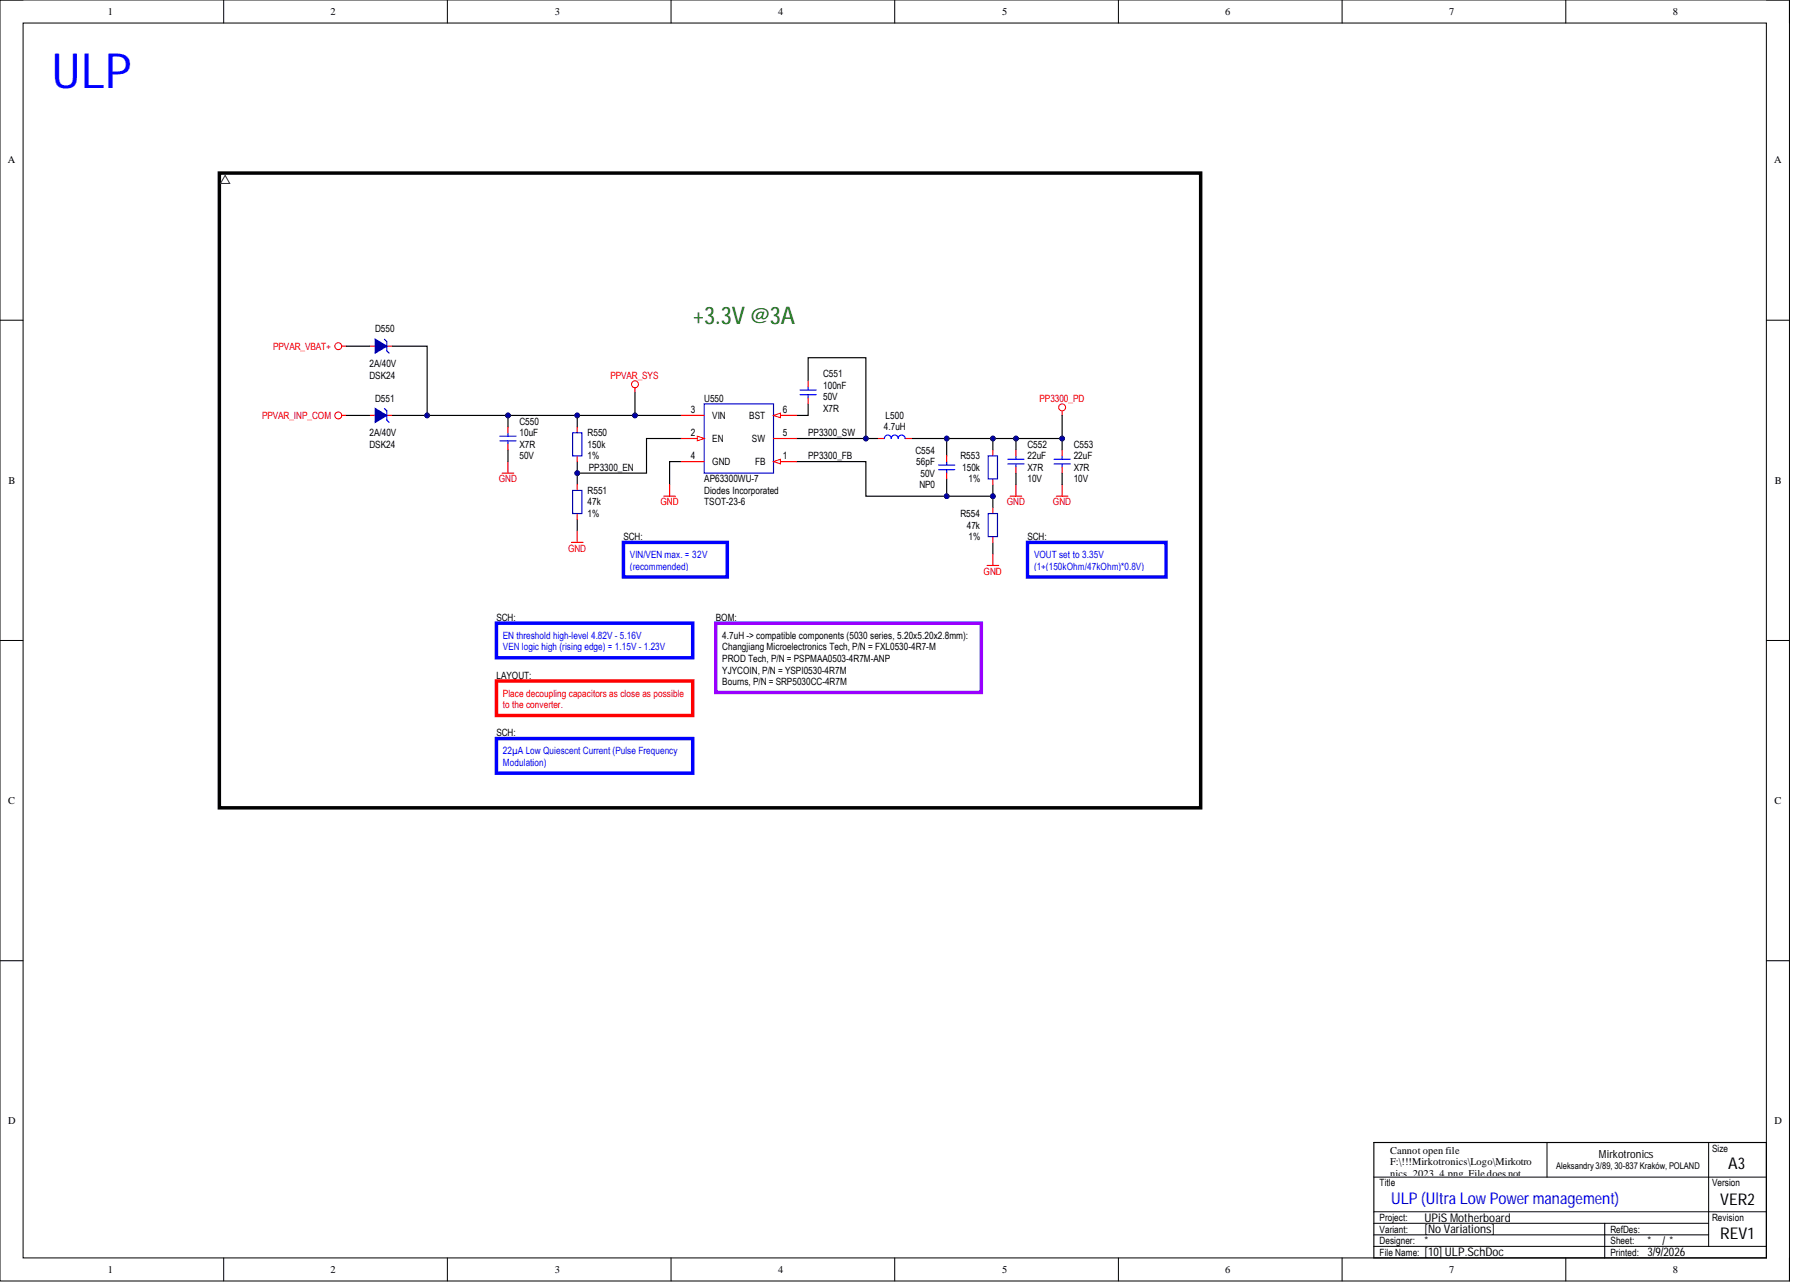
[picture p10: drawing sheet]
<svg xmlns="http://www.w3.org/2000/svg" width="393mm" height="282mm" viewBox="0 0 393 282" stroke-linecap="round" stroke-linejoin="round" font-family="sans-serif">
<g fill="none" stroke="#000" stroke-width=".22">
<path d="M0 0h392.6v281h-392.6zM0 0h5.1M49.1 0v5.1M98.1 0v5.1M147.2 0v5.1M196.3 0v5.1M245.4 0v5.1M294.4 0v5.1M343.5 0v5.1M387.5 0h5.1v5.1M5.1 5.1h382.4v270.8h-382.4zM0 70.2h5.1"/>
<path d="M387.5 70.2h5.1M0 140.5h5.1M387.5 140.5h5.1M0 210.7h5.1M387.5 210.7h5.1M301.4 258.2h86.1M339.4 250.6v7.6M374.8 250.6v22.8M49.1 275.9v5.1M98.1 275.9v5.1M147.2 275.9v5.1M196.3 275.9v5.1"/>
<path d="M245.4 275.9v5.1M294.4 275.9v5.1M301.4 268.3h73.4M301.4 270.9h73.4M301.4 265.8h86.1M301.4 273.4h86.1M343.5 275.9v5.1M352 268.3v7.6M392.6 275.9v5.1"/>
</g>
<path d="M177.3 88.6v2.5h-2.5M177.3 83.5v-5h12.7v17.7h-15.2M149.4 101.3h-2.5v5M301.4 250.6h86.1v25.3h-86.1z" fill="none" stroke="#000" stroke-width=".25"/>
<circle cx="233" cy="89.4" r=".76" fill="none" stroke="#f00" stroke-width=".22"/>
<path d="M233 90.1v1" fill="none" stroke="#f00" stroke-width=".25"/>
<path d="M48.1 38h215.3v139.2h-215.3z" fill="none" stroke="#000" stroke-width=".76"/>
<path d="M49.4 38.5l1 1.7h-2z" fill="none" stroke="#333" stroke-width=".22"/>
<circle cx="190" cy="96.2" r=".51" fill="#000080"/>
<circle cx="190" cy="96.2" r=".51" fill="none" stroke="#000080" stroke-width=".22"/>
<path d="M222.9 100v.7M233 100v.7M221.1 100.7h3.6M221.1 101.8h3.6M222.9 101.8v.7M231.2 100.7h3.6M231.2 101.8h3.6M233 101.8v.7" fill="none" stroke="#00c" stroke-width=".25"/>
<path d="M192.5 96.2h1.5M198.6 96.2h1.5M222.9 98.7v1.3M233 98.7v1.3M222.9 102.5v1.3M233 102.5v1.3" fill="none" stroke="#f00" stroke-width=".25"/>
<path d="M194 96.2a.76 .76 0 0 1 .8-.8 .76 .76 0 0 1 .7 .8 .76 .76 0 0 1 .8-.8 .76 .76 0 0 1 .7 .8 .76 .76 0 0 1 .8-.8 .76 .76 0 0 1 .8 .8" fill="none" stroke="#00f" stroke-width=".25"/>
<path d="M174.8 101.3h15.2v7.5h17.7" fill="none" stroke="#000" stroke-width=".25"/>
<circle cx="207.7" cy="108.8" r=".51" fill="#000080"/>
<circle cx="207.7" cy="108.8" r=".51" fill="none" stroke="#000080" stroke-width=".22"/>
<path d="M190 96.2h2.5" fill="none" stroke="#000" stroke-width=".25"/>
<circle cx="190" cy="96.2" r=".51" fill="#000080"/>
<circle cx="190" cy="96.2" r=".51" fill="none" stroke="#000080" stroke-width=".22"/>
<path d="M222.9 96.2h10.1v2.5" fill="none" stroke="#000" stroke-width=".25"/>
<circle cx="222.9" cy="96.2" r=".51" fill="#000080"/>
<circle cx="222.9" cy="96.2" r=".51" fill="none" stroke="#000080" stroke-width=".22"/>
<circle cx="233" cy="96.2" r=".51" fill="#000080"/>
<circle cx="233" cy="96.2" r=".51" fill="none" stroke="#000080" stroke-width=".22"/>
<path d="M233 91.1v5.1" fill="none" stroke="#000" stroke-width=".25"/>
<circle cx="233" cy="96.2" r=".51" fill="#000080"/>
<circle cx="233" cy="96.2" r=".51" fill="none" stroke="#000080" stroke-width=".22"/>
<path d="M111.4 93.7v1.2M111.4 97.5v1.2M145.6 108.8h2.6M146.9 106.3v2.5M221.6 108.8h2.5M222.9 106.3v2.5M231.7 108.8h2.6M233 106.3v2.5" fill="none" stroke="#f00" stroke-width=".25"/>
<path d="M149.4 91.1h-38v2.6M222.9 103.8v2.5M233 103.8v2.5" fill="none" stroke="#000" stroke-width=".25"/>
<path d="M109.7 95.7h3.5M109.7 96.7h3.5M111.4 94.9v.8M111.4 96.7v.8" fill="none" stroke="#00c" stroke-width=".25"/>
<circle cx="139.3" cy="91.1" r=".51" fill="#000080"/>
<circle cx="139.3" cy="91.1" r=".51" fill="none" stroke="#000080" stroke-width=".22"/>
<circle cx="126.6" cy="91.1" r=".51" fill="#000080"/>
<circle cx="126.6" cy="91.1" r=".51" fill="none" stroke="#000080" stroke-width=".22"/>
<circle cx="111.4" cy="91.1" r=".51" fill="#000080"/>
<circle cx="111.4" cy="91.1" r=".51" fill="none" stroke="#000080" stroke-width=".22"/>
<path d="M110.2 103.8h2.5M111.4 101.3v2.5" fill="none" stroke="#f00" stroke-width=".25"/>
<path d="M111.4 98.7v2.6M139.3 86.1v5" fill="none" stroke="#000" stroke-width=".25"/>
<circle cx="139.3" cy="91.1" r=".51" fill="#000080"/>
<circle cx="139.3" cy="91.1" r=".51" fill="none" stroke="#000080" stroke-width=".22"/>
<circle cx="139.3" cy="84.3" r=".76" fill="none" stroke="#f00" stroke-width=".22"/>
<path d="M139.3 85.1v1" fill="none" stroke="#f00" stroke-width=".25"/>
<path d="M157 136.7h58.3v15.2h-58.3z" fill-rule="evenodd" fill="#fff"/>
<path d="M157 136.7h58.3v15.2h-58.3z" fill="none" stroke="#90f" stroke-width=".76"/>
<path d="M136.8 119h22.8v7.6h-22.8z" fill-rule="evenodd" fill="#fff"/>
<path d="M136.8 119h22.8v7.6h-22.8z" fill="none" stroke="#00f" stroke-width=".76"/>
<path d="M108.9 136.7h43.1v7.6h-43.1z" fill-rule="evenodd" fill="#fff"/>
<path d="M108.9 136.7h43.1v7.6h-43.1z" fill="none" stroke="#00f" stroke-width=".76"/>
<path d="M126.6 91.1v2.6" fill="none" stroke="#000" stroke-width=".25"/>
<circle cx="126.6" cy="91.1" r=".51" fill="#000080"/>
<circle cx="126.6" cy="91.1" r=".51" fill="none" stroke="#000080" stroke-width=".22"/>
<path d="M126.6 101.3v5" fill="none" stroke="#000" stroke-width=".25"/>
<circle cx="126.6" cy="103.8" r=".51" fill="#000080"/>
<circle cx="126.6" cy="103.8" r=".51" fill="none" stroke="#000080" stroke-width=".22"/>
<path d="M149.4 96.2h-7.6v7.6h-15.2M126.6 113.9v2.5" fill="none" stroke="#000" stroke-width=".25"/>
<path d="M125.4 119h2.5M126.6 116.4v2.6" fill="none" stroke="#f00" stroke-width=".25"/>
<circle cx="126.6" cy="103.8" r=".51" fill="#000080"/>
<circle cx="126.6" cy="103.8" r=".51" fill="none" stroke="#000080" stroke-width=".22"/>
<path d="M108.9 149.4h43.1v7.5h-43.1z" fill-rule="evenodd" fill="#fff"/>
<path d="M108.9 149.4h43.1v7.5h-43.1z" fill="none" stroke="#f00" stroke-width=".76"/>
<path d="M154.5 88.6h15.2v15.2h-15.2z" fill-rule="evenodd" fill="#fff"/>
<path d="M154.5 88.6h15.2v15.2h-15.2z" fill="none" stroke="#00c" stroke-width=".25"/>
<path d="M149.4 91.1h5.1M149.4 96.2h5.1" fill="none" stroke="#f00" stroke-width=".25"/>
<path d="M153 95.7l1.5 .5-1.5 .5z" fill="#f8fcff"/>
<path d="M153 95.7l1.5 .5-1.5 .5z" fill="none" stroke="#f00" stroke-width=".22"/>
<path d="M149.4 101.3h5.1M169.7 101.3h5.1" fill="none" stroke="#f00" stroke-width=".25"/>
<path d="M169.7 101.3l1.5-.6v1.1z" fill="#f8fcff"/>
<path d="M169.7 101.3l1.5-.6v1.1z" fill="none" stroke="#f00" stroke-width=".22"/>
<path d="M169.7 96.2h5.1M169.7 91.1h5.1" fill="none" stroke="#f00" stroke-width=".25"/>
<path d="M169.7 91.1l1.5-.5v1z" fill="#f8fcff"/>
<path d="M169.7 91.1l1.5-.5v1z" fill="none" stroke="#f00" stroke-width=".22"/>
<path d="M225.4 119h30.4v7.6h-30.4z" fill-rule="evenodd" fill="#fff"/>
<path d="M225.4 119h30.4v7.6h-30.4z" fill="none" stroke="#00f" stroke-width=".76"/>
<path d="M217.8 106.3v5.1" fill="none" stroke="#000" stroke-width=".25"/>
<circle cx="217.8" cy="108.8" r=".51" fill="#000080"/>
<circle cx="217.8" cy="108.8" r=".51" fill="none" stroke="#000080" stroke-width=".22"/>
<path d="M217.8 96.2v2.5" fill="none" stroke="#000" stroke-width=".25"/>
<circle cx="217.8" cy="96.2" r=".51" fill="#000080"/>
<circle cx="217.8" cy="96.2" r=".51" fill="none" stroke="#000080" stroke-width=".22"/>
<path d="M207.7 96.2v3.8" fill="none" stroke="#000" stroke-width=".25"/>
<circle cx="207.7" cy="96.2" r=".51" fill="#000080"/>
<circle cx="207.7" cy="96.2" r=".51" fill="none" stroke="#000080" stroke-width=".22"/>
<path d="M207.7 105.1v3.7h10.1" fill="none" stroke="#000" stroke-width=".25"/>
<circle cx="207.7" cy="108.8" r=".51" fill="#000080"/>
<circle cx="207.7" cy="108.8" r=".51" fill="none" stroke="#000080" stroke-width=".22"/>
<circle cx="217.8" cy="108.8" r=".51" fill="#000080"/>
<circle cx="217.8" cy="108.8" r=".51" fill="none" stroke="#000080" stroke-width=".22"/>
<path d="M217.8 119v2.5" fill="none" stroke="#000" stroke-width=".25"/>
<path d="M216.5 124h2.6M217.8 121.5v2.5" fill="none" stroke="#f00" stroke-width=".25"/>
<path d="M108.9 162h43.1v7.6h-43.1z" fill-rule="evenodd" fill="#fff"/>
<path d="M108.9 162h43.1v7.6h-43.1z" fill="none" stroke="#00f" stroke-width=".76"/>
<path d="M177.3 83.5v1.3M177.3 87.3v1.3M207.7 100v1.3M217.8 98.7v1.3M207.7 103.8v1.3M217.8 105.1v1.2" fill="none" stroke="#f00" stroke-width=".25"/>
<path d="M175.5 86.6h3.6M175.5 85.6h3.6M177.3 84.8v.8M177.3 86.6v.7M216.8 100h2v5.1h-2zM205.9 102h3.6M205.9 103h3.6M207.7 101.3v.7M207.7 103v.8" fill="none" stroke="#00c" stroke-width=".25"/>
<path d="M200.1 96.2h22.8v2.5" fill="none" stroke="#000" stroke-width=".25"/>
<circle cx="222.9" cy="96.2" r=".51" fill="#000080"/>
<circle cx="222.9" cy="96.2" r=".51" fill="none" stroke="#000080" stroke-width=".22"/>
<circle cx="217.8" cy="96.2" r=".51" fill="#000080"/>
<circle cx="217.8" cy="96.2" r=".51" fill="none" stroke="#000080" stroke-width=".22"/>
<circle cx="207.7" cy="96.2" r=".51" fill="#000080"/>
<circle cx="207.7" cy="96.2" r=".51" fill="none" stroke="#000080" stroke-width=".22"/>
<path d="M75 75.9h1M81 75.9h1.3M84.8 75.9h1.3M75 91.1h1M126.6 93.7v1.2M126.6 100v1.3M126.6 106.3v1.3M126.6 112.6v1.3M217.8 111.4v1.2M217.8 117.7v1.3" fill="none" stroke="#f00" stroke-width=".25"/>
<path d="M84.3 74.4l.5 .5v2.1l.6 .5M125.6 94.9h2v5.1h-2zM125.6 107.6h2v5h-2zM216.8 112.6h2v5.1h-2z" fill="none" stroke="#00c" stroke-width=".25"/>
<g fill="none" stroke="#f00" stroke-width=".22">
<circle cx="74.2" cy="75.9" r=".76"/>
<circle cx="74.2" cy="91.1" r=".76"/>
</g>
<path d="M82.3 74.4l2.5 1.5-2.5 1.6z" fill-rule="evenodd" fill="#00c"/>
<path d="M82.3 74.4l2.5 1.5-2.5 1.6zM84.3 89.6l.5 .5v2l.6 .5" fill="none" stroke="#00c" stroke-width=".25"/>
<path d="M81 91.1h1.3M84.8 91.1h1.3" fill="none" stroke="#f00" stroke-width=".25"/>
<path d="M82.3 89.6l2.5 1.5-2.5 1.5z" fill-rule="evenodd" fill="#00c"/>
<path d="M82.3 89.6l2.5 1.5-2.5 1.5z" fill="none" stroke="#00c" stroke-width=".25"/>
<path d="M76 75.9h5M86.1 75.9h7.6v15.2h-7.6M76 91.1h5" fill="none" stroke="#000" stroke-width=".25"/>
<circle cx="93.7" cy="91.1" r=".51" fill="#000080"/>
<circle cx="93.7" cy="91.1" r=".51" fill="none" stroke="#000080" stroke-width=".22"/>
<path d="M93.7 91.1h17.7" fill="none" stroke="#000" stroke-width=".25"/>
<circle cx="93.7" cy="91.1" r=".51" fill="#000080"/>
<circle cx="93.7" cy="91.1" r=".51" fill="none" stroke="#000080" stroke-width=".22"/>
<circle cx="111.4" cy="91.1" r=".51" fill="#000080"/>
<circle cx="111.4" cy="91.1" r=".51" fill="none" stroke="#000080" stroke-width=".22"/>
<text font-size="10.6" fill="#00f" x="11.4" y="19.2">ULP</text>
<text font-size="5.3" fill="#060" x="152" y="71">+3.3V @3A</text>
<g font-size="3.5">
<text x="379.1" y="256.4">A3</text>
<text x="377.4" y="264.3">VER2</text>
<text x="377.4" y="271.9">REV1</text>
</g>
<text font-size="3.5" fill="#00c" x="305.2" y="264">ULP (Ultra LowPowermanagement)</text>
<g font-size="2.6">
<text x="312.5" y="268">UPiS Motherboard</text>
<text x="312.5" y="275.6">[10] ULP.SchDoc</text>
<text x="312.5" y="270.5">[No Variations]</text>
<text x="312.5" y="273.1">*</text>
<text x="361.4" y="275.6">3/9/2026</text>
<text x="361.4" y="273.1">*</text>
<text x="364.7" y="273.1">/*</text>
</g>
<text font-size="2.4" x="350.8" y="253.9">Mirkotronics</text>
<g font-size="2.3">
<text x="23.6" y="3.3">1</text>
<text x="72.5" y="3.3">2</text>
<text x="121.7" y="3.3">3</text>
<text x="170.7" y="3.3">4</text>
<text x="219.8" y="3.3">5</text>
<text x="268.8" y="3.3">6</text>
<text x="317.9" y="3.3">7</text>
<text x="367" y="3.3">8</text>
<text x="1.7" y="35.9">A</text>
<text x="389.2" y="35.9">A</text>
<text x="1.9" y="106.1">B</text>
<text x="389.4" y="106.1">B</text>
<text x="1.8" y="176.4">C</text>
<text x="389.3" y="176.4">C</text>
<text x="1.8" y="246.6">D</text>
<text x="389.3" y="246.6">D</text>
<text x="304.9" y="253.1">Cannot open file</text>
<text x="304.9" y="255.6">F:\!!!Mirkotronics\Logo\Mirkotro</text>
<text x="304.9" y="258.1">nics_2023_4.png. File does not</text>
<text x="23.6" y="279.2">1</text>
<text x="72.5" y="279.2">2</text>
<text x="121.7" y="279.2">3</text>
<text x="170.7" y="279.2">4</text>
<text x="219.8" y="279.2">5</text>
<text x="268.8" y="279.2">6</text>
<text x="317.9" y="279.2">7</text>
<text x="367" y="279.2">8</text>
</g>
<g font-size="2.2" fill="#f00">
<text x="59.9" y="76.7">PPVAR_VBAT+</text>
<text x="133.9" y="83">PPVAR_SYS</text>
<text x="228" y="88.1">PP3300_PD</text>
<text x="57.5" y="91.9">PPVAR_INP_COM</text>
<text x="109.4" y="105.8">GND</text>
<text x="144.9" y="110.9">GND</text>
<text x="220.9" y="110.9">GND</text>
<text x="231" y="110.9">GND</text>
<text x="124.6" y="121">GND</text>
<text x="215.8" y="126.1">GND</text>
<text x="110.3" y="152.8">Place decoupling capacitors as close as possible</text>
<text x="110.3" y="155.3">to the converter.</text>
</g>
<g font-size="2.2">
<text x="82.3" y="72.9">D550</text>
<text x="81" y="83">DSK24</text>
<text x="81" y="80.5">2A/40V</text>
<text x="180.6" y="82.8">C551</text>
<text x="82.3" y="88.1">D551</text>
<text x="154.5" y="88.1">U550</text>
<text x="180.6" y="87.8">50V</text>
<text x="180.6" y="85.3">100nF</text>
<text x="81" y="95.7">2A/40V</text>
<text x="114" y="95.7">10uF</text>
<text x="114" y="93.2">C550</text>
<text x="128.9" y="95.7">R550</text>
<text x="151.5" y="90.6">3</text>
<text x="151.5" y="95.7">2</text>
<text x="156.3" y="91.9">VIN</text>
<text x="164.4" y="91.9">BST</text>
<text x="171.7" y="95.7">5</text>
<text x="171.7" y="90.6">6</text>
<text x="177.3" y="95.7">PP3300_SW</text>
<text x="180.6" y="90.4">X7R</text>
<text x="193.9" y="94.4">4.7uH</text>
<text x="194.3" y="91.9">L500</text>
<text x="81" y="98.2">DSK24</text>
<text x="114" y="98.2">X7R</text>
<text x="114" y="100.7">50V</text>
<text x="128.9" y="100.7">1%</text>
<text x="128.9" y="98.2">150k</text>
<text x="151.5" y="100.7">4</text>
<text x="156.3" y="96.9">EN</text>
<text x="165" y="96.9">SW</text>
<text x="171.7" y="100.7">1</text>
<text x="177.3" y="100.7">PP3300_FB</text>
<text x="200.8" y="99.5">C554</text>
<text x="210.7" y="100.7">R553</text>
<text x="225.4" y="98.2">C552</text>
<text x="225.4" y="100.7">22uF</text>
<text x="235.5" y="98.2">C553</text>
<text x="235.5" y="100.7">22uF</text>
<text x="129.2" y="103.3">PP3300_EN</text>
<text x="154.5" y="105.8">AP63300WU-7</text>
<text x="156.3" y="102">GND</text>
<text x="165.6" y="102">FB</text>
<text x="201" y="102">56pF</text>
<text x="201.7" y="107.1">NP0</text>
<text x="201.9" y="104.5">50V</text>
<text x="211.1" y="103.3">150k</text>
<text x="212.5" y="105.8">1%</text>
<text x="225.4" y="105.8">10V</text>
<text x="225.4" y="103.3">X7R</text>
<text x="235.5" y="105.8">10V</text>
<text x="235.5" y="103.3">X7R</text>
<text x="128.9" y="113.4">1%</text>
<text x="128.9" y="108.3">R551</text>
<text x="128.9" y="110.9">47k</text>
<text x="154.5" y="108.3">Diodes Incorporated</text>
<text x="154.5" y="110.9">TSOT-23-6</text>
<text x="210.7" y="113.4">R554</text>
<text x="136.8" y="118.5">SCH:</text>
<text x="212.1" y="115.9">47k</text>
<text x="212.5" y="118.5">1%</text>
<text x="225.4" y="118.5">SCH:</text>
<text x="108.9" y="136.2">SCH:</text>
<text x="157" y="136.2">BOM:</text>
<text x="158.5" y="140.2">4.7uH -&gt; compatible components (5030 series, 5.20x5.20x2.8mm):</text>
<text x="158.5" y="142.7">Changjiang Microelectronics Tech, P/N = FXL0530-4R7-M</text>
<text x="108.9" y="148.8">LAYOUT:</text>
<text x="158.5" y="145.2">PROD Tech, P/N = PSPMAA0503-4R7M-ANP</text>
<text x="158.5" y="147.7">YJYCOIN, P/N = YSPI0530-4R7M</text>
<text x="158.5" y="150.3">Bourns, P/N = SRP5030CC-4R7M</text>
<text x="108.9" y="161.5">SCH:</text>
<text x="375.6" y="252.6">Size</text>
<text x="302.7" y="260.2">Titlexist.</text>
<text x="305.1" y="260.2">e</text>
<text x="375.6" y="260.2">Version</text>
<text x="302.7" y="267.8">Project:</text>
<text x="375.6" y="267.8">Revision</text>
<text x="302.7" y="275.4">File Name:</text>
<text x="302.7" y="270.4">Variant:</text>
<text x="302.7" y="272.9">Designer:</text>
<text x="353.3" y="275.4">Printed:</text>
<text x="353.3" y="272.9">Sheet:</text>
<text x="353.3" y="270.4">RefDes:</text>
</g>
<g font-size="2.2" fill="#00f">
<text x="138.2" y="122.4">VIN/VEN max. = 32V</text>
<text x="138.2" y="125">(recommended)</text>
<text x="226.8" y="122.4">VOUT set to 3.35V</text>
<text x="226.8" y="125">(1+(150kOhm/47kOhm)*0.8V)</text>
<text x="110.3" y="140.2">EN threshold high-level 4.82V - 5.16V</text>
<text x="110.3" y="142.7">VEN logic high (rising edge) = 1.15V - 1.23V</text>
<text x="110.3" y="165.5">22µA Low Quiescent Current (Pulse Frequency</text>
<text x="110.3" y="168">Modulation)</text>
</g>
<text font-size="2" x="341.4" y="256.5">Aleksandry 3/89, 30-837 Kraków, POLAND</text>
</svg>
